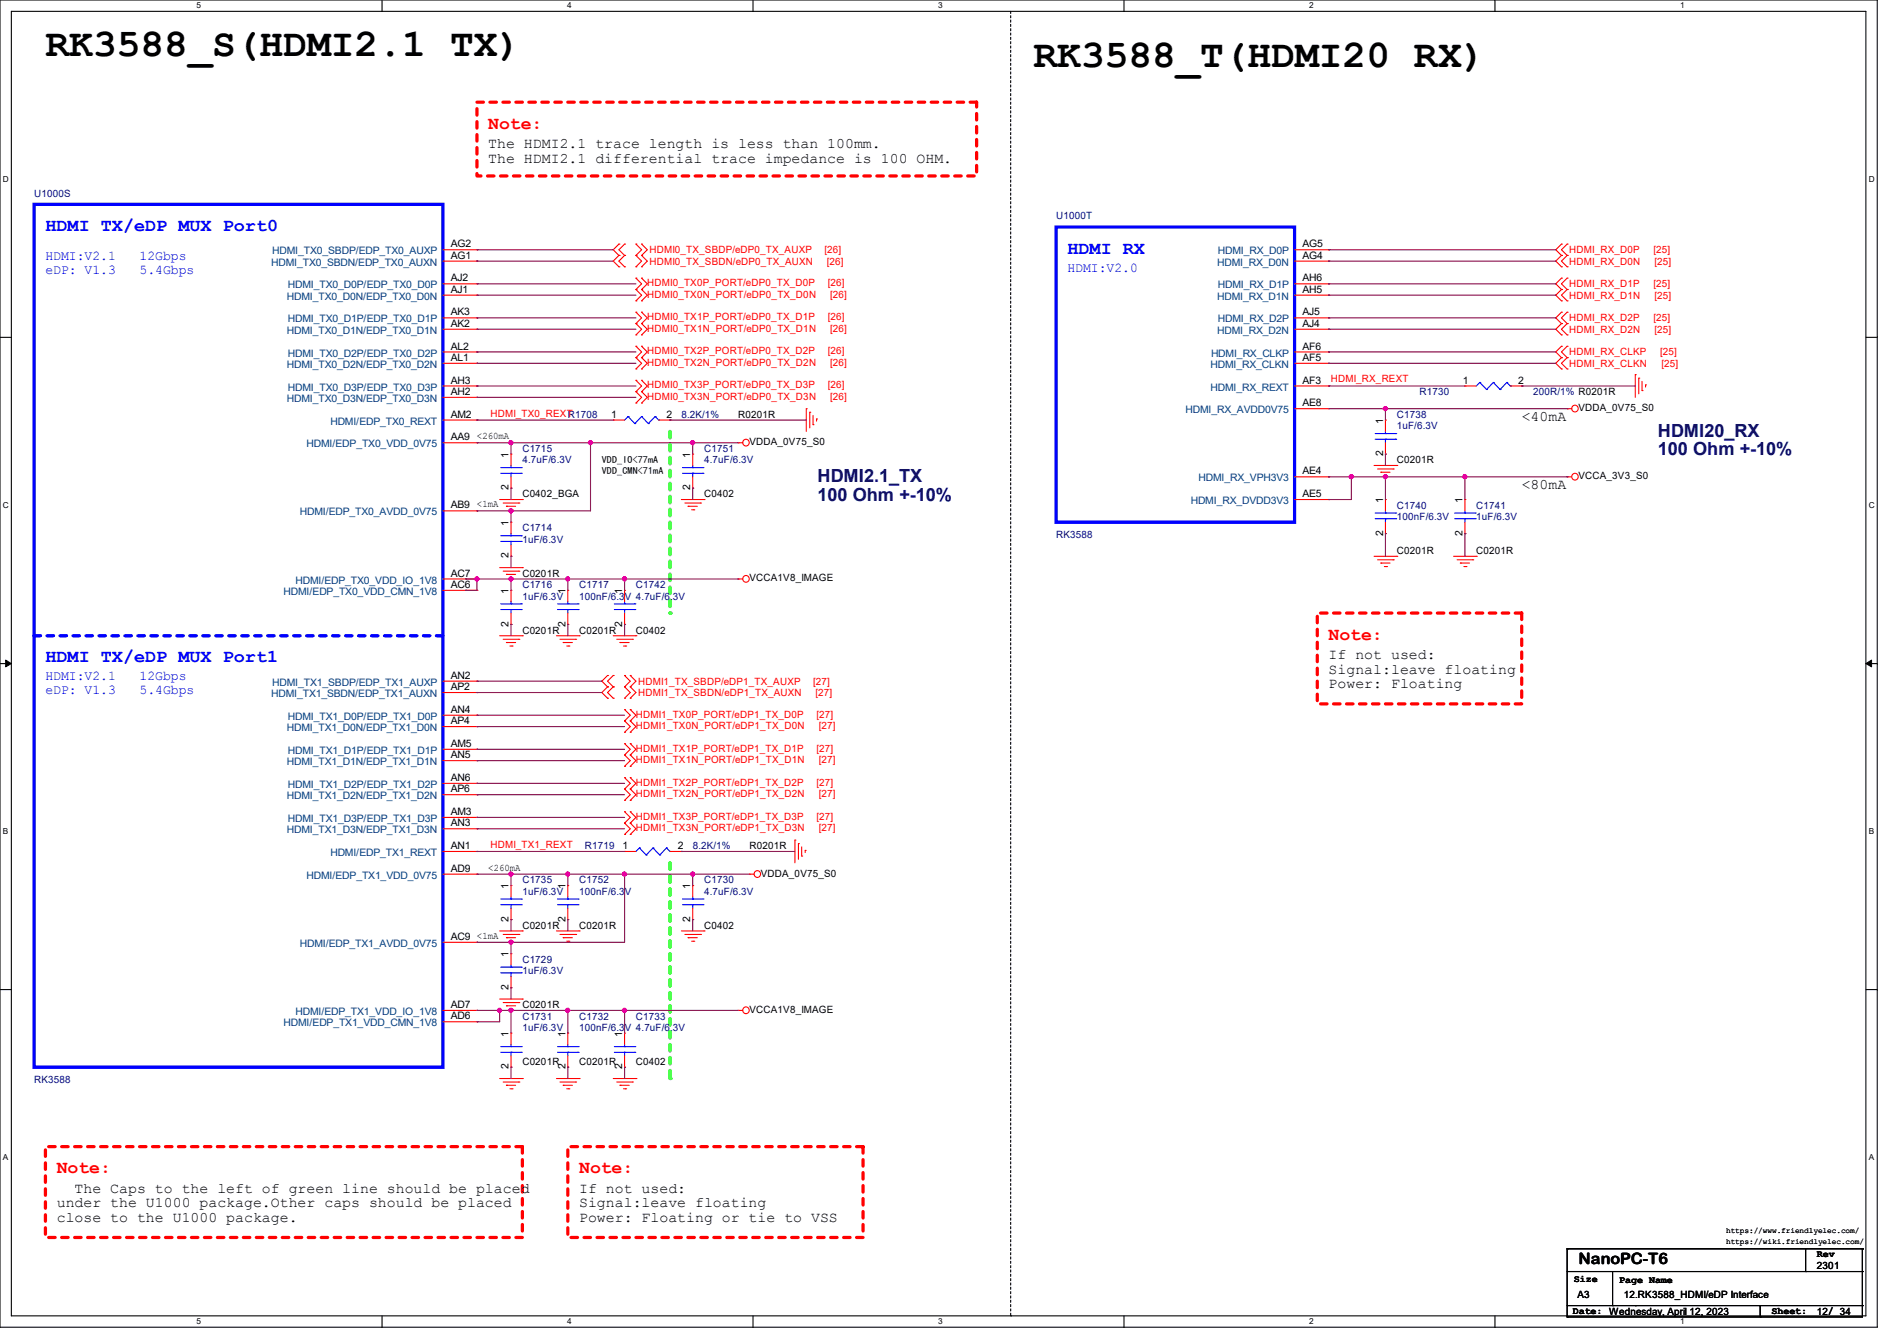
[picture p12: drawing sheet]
<svg xmlns="http://www.w3.org/2000/svg" width="297mm" height="210mm" viewBox="0 0 297 210" stroke-linecap="round" stroke-linejoin="round" font-family="sans-serif">
<path d="M0 0h293.9v207.9h-293.9zM1.8 1.8h290.3v204.3h-290.3z" fill="none" stroke="#000" stroke-width=".17"/>
<g fill="#fff">
<path d="M30.8 .2h.7v1.4h-.7z"/>
<path d="M30.8 206.2h.7v1.4h-.7z"/>
</g>
<path d="M59.8 0v1.8M59.8 206.1v1.8" fill="none" stroke="#000" stroke-width=".17"/>
<g fill="#fff">
<path d="M88.8 .2h.7v1.4h-.7z"/>
<path d="M88.8 206.2h.7v1.4h-.7z"/>
</g>
<path d="M117.9 0v1.8M117.9 206.1v1.8" fill="none" stroke="#000" stroke-width=".17"/>
<g fill="#fff">
<path d="M146.9 .2h.7v1.4h-.7z"/>
<path d="M146.9 206.2h.7v1.4h-.7z"/>
</g>
<path d="M176 0v1.8M176 206.1v1.8" fill="none" stroke="#000" stroke-width=".17"/>
<g fill="#fff">
<path d="M205 .2h.7v1.4h-.7z"/>
<path d="M205 206.2h.7v1.4h-.7z"/>
</g>
<path d="M234.1 0v1.8M234.1 206.1v1.8" fill="none" stroke="#000" stroke-width=".17"/>
<g fill="#fff">
<path d="M263.1 .2h.6v1.4h-.6z"/>
<path d="M263.1 206.2h.6v1.4h-.6z"/>
<path d="M.5 27.3h.9v1.4h-.9z"/>
<path d="M292.6 27.3h.9v1.4h-.9z"/>
<path d="M.5 78.4h.9v1.4h-.9z"/>
<path d="M292.6 78.4h.9v1.4h-.9z"/>
</g>
<path d="M0 52.8h1.8M292.1 52.8h1.8" fill="none" stroke="#000" stroke-width=".17"/>
<g fill="#fff">
<path d="M.5 129.5h.8v1.4h-.8z"/>
<path d="M292.6 129.5h.8v1.4h-.8z"/>
</g>
<path d="M0 103.9h1.8M292.1 103.9h1.8" fill="none" stroke="#000" stroke-width=".17"/>
<path d="M.9 103.4l.9 .5-.9 .5zM292.1 103.9l.9-.5v1z" fill="#000" stroke="#000" stroke-width=".16"/>
<g fill="#fff">
<path d="M.5 180.5h.8v1.4h-.8z"/>
<path d="M292.6 180.5h.8v1.4h-.8z"/>
</g>
<path d="M0 155h1.8M292.1 155h1.8" fill="none" stroke="#000" stroke-width=".17"/>
<path d="M104.9 67.6v28.4" fill="none" stroke="#0f0" stroke-width=".51" stroke-dasharray="1 1"/>
<circle cx="104.9" cy="96" r=".25" fill="#0f0" stroke-dasharray="1 1"/>
<path d="M104.9 135.1v33.8" fill="none" stroke="#0f0" stroke-width=".51" stroke-dasharray="1 1"/>
<circle cx="104.9" cy="168.9" r=".25" fill="#0f0" stroke-dasharray="1 1"/>
<path d="M74.7 16h78.2v11.6h-78.2zM206.2 96h32.1v14.2h-32.1zM7.1 179.6h74.7v14.2h-74.7zM88.9 179.6h46.2v14.2h-46.2z" fill="none" stroke="#f00" stroke-width=".51" stroke-dasharray="1 1"/>
<path d="M158.2 1.8v204.3M158.2 206.1h.1" fill="none" stroke="#000" stroke-width=".17" stroke-dasharray=".3 .3"/>
<g fill="none" stroke="#f00" stroke-width=".17">
<path d="M96.9 38.2h.1M96.9 38.2l-.9 .9 .9 .9M97.8 38.2h.1M97.8 38.2l-.9 .9 .9 .9M99.6 38.2h.1M99.6 38.2l.9 .9-.9 .9M100.5 38.2h.1M100.5 38.2l.8 .9-.8 .9M202.7 39.1h5.3M208 39.1h.1M244.5 38.2h.1M244.5 38.2l-.9 .9 .9 .9"/>
<path d="M245.4 38.2h.1M245.4 38.2l-.9 .9 .9 .9M96.9 40h.1M96.9 41.8h.1M96.9 40l-.9 .9 .9 .9M97.8 40h.1M97.8 41.8h.1M97.8 40l-.9 .9 .9 .9M99.6 40h.1M99.6 41.8h.1M99.6 45.3h.1M99.6 43.6h.1"/>
<path d="M99.6 47.1h.1M99.6 50.7h.1M99.6 48.9h.1M99.6 52.5h.1M99.6 56h.1M99.6 54.2h.1M99.6 57.8h.1M99.6 59.6h.1M99.6 43.6l.9 .8-.9 .9M99.6 40l.9 .9-.9 .9M99.6 45.3l.9 .9-.9 .9M99.6 48.9l.9 .9-.9 .9"/>
<path d="M99.6 50.7l.9 .9-.9 .9M99.6 54.2l.9 .9-.9 .9M99.6 56l.9 .9-.9 .9M99.6 59.6l.9 .9-.9 .8M100.5 40h.1M100.5 41.8h.1M100.5 45.3h.1M100.5 43.6h.1M100.5 47.1h.1M100.5 50.7h.1M100.5 48.9h.1M100.5 52.5h.1"/>
<path d="M100.5 56h.1M100.5 54.2h.1M100.5 57.8h.1M100.5 59.6h.1M100.5 43.6l.8 .8-.8 .9M100.5 45.3l.8 .9-.8 .9M100.5 40l.8 .9-.8 .9M100.5 48.9l.8 .9-.8 .9M100.5 50.7l.8 .9-.8 .9M100.5 54.2l.8 .9-.8 .9M100.5 56l.8 .9-.8 .9M100.5 59.6l.8 .9-.8 .8"/>
<path d="M202.7 56.9h5.3M202.7 55.1h5.3M202.7 40.9h5.3M202.7 46.2h5.3M202.7 44.4h5.3M202.7 51.6h5.3M202.7 49.8h5.3M208 56.9h.1M208 55.1h.1M208 40.9h.1M208 46.2h.1M208 44.4h.1"/>
<path d="M208 51.6h.1M208 49.8h.1M244.5 40h.1M244.5 41.8h.1M244.5 43.6h.1M244.5 45.3h.1M244.5 47.1h.1M244.5 48.9h.1M244.5 50.7h.1M244.5 52.5h.1M244.5 54.2h.1M244.5 56h.1"/>
<path d="M244.5 57.8h.1M244.5 40l-.9 .9 .9 .9M244.5 43.6l-.9 .8 .9 .9M244.5 45.3l-.9 .9 .9 .9M244.5 48.9l-.9 .9 .9 .9M244.5 50.7l-.9 .9 .9 .9M244.5 54.2l-.9 .9 .9 .9M244.5 56l-.9 .9 .9 .9M245.4 40h.1M245.4 41.8h.1M245.4 45.3h.1M245.4 43.6h.1"/>
<path d="M245.4 47.1h.1M245.4 50.7h.1M245.4 48.9h.1M245.4 52.5h.1M245.4 56h.1M245.4 54.2h.1M245.4 57.8h.1M245.4 40l-.9 .9 .9 .9M245.4 43.6l-.9 .8 .9 .9M245.4 45.3l-.9 .9 .9 .9M245.4 48.9l-.9 .9 .9 .9M245.4 50.7l-.9 .9 .9 .9"/>
<path d="M245.4 54.2l-.9 .9 .9 .9M245.4 56l-.9 .9 .9 .9M256 58.7h.1M256 58.7v3.5M256.6 59.2h.1M256.6 59.2v2.5M257.1 59.7v1.5M78.2 78.2h3.6M78.8 78.8h2.4M79.3 79.3h.1M79.3 79.3h1.4M79.8 79.8h.4"/>
<path d="M80 71.1h.1M80 76.5h.1M80 71.1v1.8M80 74.7v1.8M80.2 79.8h.1M81.2 78.8h.1M81.8 78.2h.1M99.6 61.3h.1M99.6 63.1h.1M99.6 61.3l.9 .9-.9 .9M100.5 61.3h.1M100.5 63.1h.1"/>
<path d="M100.5 61.3l.8 .9-.8 .9M106.7 78.2h3.5M107.2 78.8h2.5M107.7 79.3h.1M107.7 79.3h1.5M108.3 79.8h.3M108.6 79.8h.1M109.7 78.8h.1M110.2 78.2h.1M115.6 69.3h.1M115.6 69.3h.7M126.2 64h.1"/>
<path d="M126.2 64v3.6M126.8 64.6h.1M126.8 64.6v2.4M127.3 66.5h.1M127.3 65.1v1.4M127.8 65.6h.1M127.8 65.6v.4M202.7 78.2h5.3M202.7 74.7h5.3M202.7 64h5.3M202.7 60.5h5.3M208 74.7h.1"/>
<path d="M208 78.2h.1M208 64h.1M208 60.5h.1M215.1 72.9h3.6M215.7 73.4h2.4M216.2 74h.1M216.2 74h1.4M216.7 74.5h.4M217.1 74.5h.1M218.1 73.4h.1M218.7 72.9h.1M245.4 74.7h.1"/>
<path d="M245.4 64h.1M245.4 74.7h.7M245.4 64h.7M257.1 61.2h.1M257.6 60.3h.1M257.6 60.3v.3M78.2 88.9h3.6M78.2 99.6h3.6M78.8 89.5h2.4M79.3 90h.1M79.3 90h1.4M79.8 90.5h.4"/>
<path d="M80.2 90.5h.1M81.2 89.5h.1M81.8 88.9h.1M81.8 99.6h.1M87.1 99.6h3.6M90.7 99.6h.1M96 99.6h3.6M97.8 92.5h.1M97.8 97.8h.1M97.8 92.5v1.7M97.8 96v1.8M99.6 99.6h.1"/>
<path d="M115.6 90.7h.1M115.6 90.7h.7M215.1 87.1h3.6M215.7 87.7h2.4M216.2 88.2h.1M216.2 88.2h1.4M216.7 88.7h.4M217.1 88.7h.1M218.1 87.7h.1M218.7 87.1h.1M227.6 87.1h3.5M228.1 87.7h2.5"/>
<path d="M228.6 88.2h.1M228.6 88.2h1.5M229.2 88.7h.3M229.5 88.7h.1M230.6 87.7h.1M231.1 87.1h.1M78.8 100.1h2.4M79.3 100.6h.1M79.3 100.6h1.4M79.8 101.2h.4M80.2 101.2h.1M81.2 100.1h.1"/>
<path d="M87.7 100.1h2.4M88.2 100.6h.1M88.2 100.6h1.4M88.7 101.2h.4M89.1 101.2h.1M90.1 100.1h.1M95.1 105.8h.1M95.1 107.6h.1M95.1 109.3h.1M95.1 107.6l-.9 .9 .9 .8M95.1 105.8l-.9 .9 .9 .9M96 107.6h.1"/>
<path d="M96 105.8h.1M96 109.3h.1M96 107.6l-.9 .9 .9 .8M96 105.8l-.9 .9 .9 .9M96.6 100.1h2.4M97.1 100.6h.1M97.1 100.6h1.4M97.6 101.2h.4M97.8 118.2h.1M97.8 116.5h.1M97.8 114.7h.1M97.8 112.9h.1"/>
<path d="M97.8 111.1h.1M97.8 107.6h.1M97.8 105.8h.1M97.8 109.3h.1M97.8 118.2l.9 .9-.9 .9M97.8 116.5l.9 .8-.9 .9M97.8 112.9l.9 .9-.9 .9M97.8 111.1l.9 .9-.9 .9M97.8 105.8l.9 .9-.9 .9M97.8 107.6l.9 .9-.9 .8M98 101.2h.1M98.7 118.2h.1"/>
<path d="M98.7 116.5h.1M98.7 114.7h.1M98.7 112.9h.1M98.7 111.1h.1M98.7 107.6h.1M98.7 105.8h.1M98.7 109.3h.1M98.7 118.2l.9 .9-.9 .9M98.7 116.5l.9 .8-.9 .9M98.7 112.9l.9 .9-.9 .9M98.7 111.1l.9 .9-.9 .9M98.7 105.8l.9 .9-.9 .9"/>
<path d="M98.7 107.6l.9 .9-.9 .8M99 100.1h.1M97.8 125.3h.1M97.8 123.6h.1M97.8 121.8h.1M97.8 120h.1M97.8 130.7h.1M97.8 128.9h.1M97.8 127.1h.1M97.8 123.6l.9 .9-.9 .8M97.8 121.8l.9 .9-.9 .9M97.8 128.9l.9 .9-.9 .9"/>
<path d="M97.8 127.1l.9 .9-.9 .9M98.7 125.3h.1M98.7 123.6h.1M98.7 121.8h.1M98.7 120h.1M98.7 130.7h.1M98.7 128.9h.1M98.7 127.1h.1M98.7 123.6l.9 .9-.9 .8M98.7 121.8l.9 .9-.9 .9M98.7 128.9l.9 .9-.9 .9M98.7 127.1l.9 .9-.9 .9"/>
<path d="M117.3 136.9h.1M117.3 136.9h.8M124.5 131.6h.1M124.5 131.6v3.5M125 132.1h.1M125 132.1v2.5M125.5 134.1h.1M125.5 132.6v1.5M126.1 133.2h.1M126.1 133.2v.3M78.2 145.8h3.6M78.2 156.5h3.6"/>
<path d="M78.8 146.3h2.4M78.8 157h2.4M79.3 146.9h.1M79.3 157.5h.1M79.3 146.9h1.4M79.3 157.5h1.4M79.8 147.4h.4M79.8 158.1h.4M80.2 147.4h.1M80.2 158.1h.1M81.2 146.3h.1M81.2 157h.1"/>
<path d="M81.8 145.8h.1M81.8 156.5h.1M87.1 145.8h3.6M87.7 146.3h2.4M88.2 146.9h.1M88.2 146.9h1.4M88.7 147.4h.4M89.1 147.4h.1M90.1 146.3h.1M90.7 145.8h.1M106.7 145.8h3.5M107.2 146.3h2.5"/>
<path d="M107.7 146.9h.1M107.7 146.9h1.5M108.3 147.4h.3M108.6 147.4h.1M109.7 146.3h.1M110.2 145.8h.1M115.6 158.2h.1M115.6 158.2h.7M78.2 168.9h3.6M78.8 169.5h2.4M79.3 170h.1M79.3 170h1.4"/>
<path d="M79.8 170.5h.4M80.2 170.5h.1M81.2 169.5h.1M81.8 168.9h.1M87.1 168.9h3.6M87.7 169.5h2.4M88.2 170h.1M88.2 170h1.4M88.7 170.5h.4M88.9 161.8h.1M88.9 167.1h.1M88.9 161.8v1.8"/>
<path d="M88.9 165.4v1.7M89.1 170.5h.1M90.1 169.5h.1M90.7 168.9h.1M96 168.9h3.6M96.6 169.5h2.4M97.1 170h.1M97.1 170h1.4M97.6 170.5h.4M98 170.5h.1M99 169.5h.1M99.6 168.9h.1"/>
<circle cx="116.8" cy="69.3" r=".52"/>
<circle cx="246.6" cy="64" r=".52"/>
<circle cx="246.6" cy="74.7" r=".52"/>
<circle cx="116.8" cy="90.7" r=".52"/>
<circle cx="118.6" cy="136.9" r=".52"/>
<circle cx="116.8" cy="158.2" r=".52"/>
</g>
<g fill="none" stroke="#000" stroke-width=".17">
<path d="M245.4 195.6h.1M245.4 199.1h46.2M245.4 195.6v10.6M245.4 195.6h46.2M252.5 199.1v5.4M282.7 199.1h.1M282.7 195.6v3.5M291.6 199.1h.1M291.6 195.6h.1M291.6 195.6v10.6h-46.2M245.4 206.2h.1M245.4 204.5h46.2"/>
<path d="M252.5 204.5h.1M256 204.5h.1M275.6 206.2h.1M275.6 204.5v1.7M291.6 204.5h.1"/>
</g>
<g fill="none" stroke="#00f" stroke-width=".17">
<path d="M78.4 74.1h3.2M78.4 73.2h3.2M80 73.2h.1M80 74.1h.1M80 72.9v.3M80 74.1v.6M81.6 74.1h.1M81.6 73.2h.1M96.2 95.5h3.2M96.2 94.6h3.2M97.8 94.6h.1M97.8 95.5h.1"/>
<path d="M97.8 94.2v.4M97.8 95.5v.5M99.4 95.5h.1M99.4 94.6h.1M87.3 164.8h3.2M87.3 163.9h3.2M88.9 163.9h.1M88.9 164.8h.1M88.9 163.6v.3M88.9 164.8v.6M90.5 164.8h.1M90.5 163.9h.1"/>
</g>
<path d="M5.3 32h64v135.1h-64zM165.4 35.6h37.3v46.2h-37.3z" fill="none" stroke="#00f" stroke-width=".51"/>
<path d="M69.3 99.6h-64" fill="none" stroke="#00f" stroke-width=".51" stroke-dasharray="1 1"/>
<circle cx="5.3" cy="99.6" r=".25" fill="#00f" stroke-dasharray="1 1"/>
<g fill="none" stroke="#f00" stroke-width=".17">
<path d="M69.3 39.1h5.4M74.7 39.1h.1M69.3 40.9h5.4M69.3 46.2h5.4M69.3 44.4h5.4M69.3 51.6h5.4M69.3 49.8h5.4M69.3 56.9h5.4M69.3 55.1h5.4M74.7 40.9h.1M74.7 46.2h.1M74.7 44.4h.1"/>
<path d="M74.7 51.6h.1M74.7 49.8h.1M74.7 56.9h.1M74.7 55.1h.1M69.3 69.3h5.4M69.3 62.2h5.4M69.3 60.5h5.4M69.3 65.8h5.4M74.7 69.3h.1M74.7 62.2h.1M74.7 60.5h.1M74.7 65.8h.1"/>
<path d="M96 65.8h.1M96 65.8h1.8M103.1 65.8h1.8M104.9 65.8h.1M108.5 71.1h.1M108.5 76.5h.1M108.5 71.1v1.8M108.5 74.7v1.8M216.9 65.8h.1M216.9 71.1h.1M216.9 78.2h.1M216.9 65.8v1.8"/>
<path d="M216.9 69.3v1.8M216.9 78.2v1.8M229.4 60.5h.1M229.4 78.2h.1M229.4 60.5h1.7M229.4 78.2v1.8M236.5 60.5h1.8M238.3 60.5h.1M69.3 80h5.4M69.3 92.5h5.4M69.3 90.7h5.4M74.7 80h.1"/>
<path d="M74.7 92.5h.1M74.7 90.7h.1M80 92.5h.1M80 97.8h.1M80 81.8h.1M80 87.1h.1M80 81.8v1.8M80 85.3v1.8M80 92.5v1.7M80 96v1.8M88.9 92.5h.1M88.9 97.8h.1"/>
<path d="M88.9 92.5v1.7M88.9 96v1.8M216.9 83.6h.1M216.9 81.8v1.8M229.4 83.6h.1M229.4 81.8v1.8M69.3 117.3h5.4M69.3 106.7h5.4M69.3 112h5.4M69.3 119.1h5.4M69.3 108.5h5.4M69.3 113.8h5.4"/>
<path d="M74.7 117.3h.1M74.7 106.7h.1M74.7 112h.1M74.7 119.1h.1M74.7 108.5h.1M74.7 113.8h.1M69.3 136.9h5.4M69.3 128h5.4M69.3 133.3h5.4M69.3 129.8h5.4M69.3 122.7h5.4M69.3 124.5h5.4"/>
<path d="M74.7 136.9h.1M74.7 128h.1M74.7 133.3h.1M74.7 129.8h.1M74.7 122.7h.1M74.7 124.5h.1M80 138.7h.1M80 138.7v1.8M88.9 138.7h.1M88.9 138.7v1.8M97.8 133.3h.1M97.8 133.3h1.8"/>
<path d="M104.9 133.3h1.8M106.7 133.3h.1M108.5 138.7h.1M108.5 138.7v1.8M69.3 147.6h5.4M69.3 158.2h5.4M74.7 147.6h.1M74.7 158.2h.1M80 149.4h.1M80 154.7h.1M80 144h.1M80 142.2v1.8"/>
<path d="M80 149.4v1.7M80 152.9v1.8M88.9 144h.1M88.9 142.2v1.8M108.5 144h.1M108.5 142.2v1.8M69.3 160h5.4M74.7 160h.1M80 161.8h.1M80 167.1h.1M80 161.8v1.8M80 165.4v1.7"/>
<path d="M97.8 161.8h.1M97.8 167.1h.1M97.8 161.8v1.8M97.8 165.4v1.7"/>
</g>
<g fill="none" stroke="#00f" stroke-width=".17">
<path d="M231.7 59.9h.1M231.7 59.9l-.6 .6M231.7 59.9l1 1.1M233.8 59.9h.1M233.8 59.9l-1.1 1.1M233.8 59.9l1.1 1.1M235.9 59.9h.1M235.9 59.9l-1 1.1M235.9 59.9l.6 .6M98.3 65.2h.1M98.3 65.2l-.5 .6M98.3 65.2l1.1 1.1"/>
<path d="M99.4 66.3h.1M100.5 65.2h.1M100.5 65.2l-1.1 1.1M100.5 65.2l1 1.1M101.5 66.3h.1M102.6 65.2h.1M102.6 65.2l-1.1 1.1M102.6 65.2l.5 .6M103.1 65.8h.1M106.8 74.1h3.3M106.8 73.2h3.3M108.5 73.2h.1"/>
<path d="M108.5 74.1h.1M108.5 72.9v.3M108.5 74.1v.6M110.1 74.1h.1M110.1 73.2h.1M215.3 68.8h3.2M215.3 67.9h3.2M216.9 67.9h.1M216.9 68.8h.1M216.9 67.6v.3M216.9 68.8v.5M218.5 68.8h.1"/>
<path d="M218.5 67.9h.1M232.7 61h.1M234.9 61h.1M236.5 60.5h.1M78.4 95.5h3.2M78.4 94.6h3.2M78.4 84.8h3.2M78.4 83.9h3.2M80 94.6h.1M80 95.5h.1M80 83.9h.1M80 84.8h.1"/>
<path d="M80 83.6v.3M80 84.8v.5M80 94.2v.4M80 95.5v.5M81.6 95.5h.1M81.6 94.6h.1M81.6 84.8h.1M81.6 83.9h.1M87.3 95.5h3.2M87.3 94.6h3.2M88.9 94.6h.1M88.9 95.5h.1"/>
<path d="M88.9 94.2v.4M88.9 95.5v.5M90.5 95.5h.1M90.5 94.6h.1M215.3 81.2h3.2M215.3 80.3h3.2M216.9 80.3h.1M216.9 81.2h.1M216.9 80v.3M216.9 81.2v.6M218.5 81.2h.1M218.5 80.3h.1"/>
<path d="M227.8 81.2h3.2M227.8 80.3h3.2M229.4 80.3h.1M229.4 81.2h.1M229.4 80v.3M229.4 81.2v.6M231 81.2h.1M231 80.3h.1M100.1 132.8h.1M100.1 132.8l-.5 .5M100.1 132.8l1.1 1.1M101.2 133.9h.1"/>
<path d="M102.2 132.8h.1M102.2 132.8l-1 1.1M102.2 132.8l1.1 1.1M103.3 133.9h.1M104.4 132.8h.1M104.4 132.8l-1.1 1.1M104.4 132.8l.5 .5M104.9 133.3h.1M78.4 152.4h3.2M78.4 151.5h3.2M78.4 141.7h3.2M78.4 140.8h3.2"/>
<path d="M80 151.5h.1M80 152.4h.1M80 140.8h.1M80 141.7h.1M80 140.5v.3M80 141.7v.5M80 151.1v.4M80 152.4v.5M81.6 152.4h.1M81.6 151.5h.1M81.6 141.7h.1M81.6 140.8h.1"/>
<path d="M87.3 141.7h3.2M87.3 140.8h3.2M88.9 140.8h.1M88.9 141.7h.1M88.9 140.5v.3M88.9 141.7v.5M90.5 141.7h.1M90.5 140.8h.1M106.8 141.7h3.3M106.8 140.8h3.3M108.5 140.8h.1M108.5 141.7h.1"/>
<path d="M108.5 140.5v.3M108.5 141.7v.5M110.1 141.7h.1M110.1 140.8h.1M78.4 164.8h3.2M78.4 163.9h3.2M80 163.9h.1M80 164.8h.1M80 163.6v.3M80 164.8v.6M81.6 164.8h.1M81.6 163.9h.1"/>
<path d="M96.2 164.8h3.2M96.2 163.9h3.2M97.8 163.9h.1M97.8 164.8h.1M97.8 163.6v.3M97.8 164.8v.6M99.4 164.8h.1M99.4 163.9h.1"/>
</g>
<g fill="none" stroke="#800040" stroke-width=".17">
<path d="M74.7 39.1h.1M74.7 39.1h21.3M208 39.1h.1M208 39.1h35.6M74.7 51.6h.1M74.7 44.4h.1M74.7 46.2h.1M74.7 56.9h.1M74.7 49.8h.1M74.7 55.1h.1M74.7 40.9h.1M74.7 51.6h24.9"/>
<path d="M74.7 44.4h24.9M74.7 46.2h24.9M74.7 56.9h24.9M74.7 49.8h24.9M74.7 55.1h24.9M74.7 40.9h21.3M208 46.2h.1M208 55.1h.1M208 51.6h.1M208 40.9h.1M208 44.4h.1M208 56.9h.1"/>
<path d="M208 49.8h.1M208 51.6h35.6M208 44.4h35.6M208 46.2h35.6M208 56.9h35.6M208 49.8h35.6M208 55.1h35.6M208 40.9h35.6M74.7 62.2h.1M74.7 60.5h.1M74.7 69.3h.1M74.7 65.8h.1"/>
<path d="M74.7 62.2h24.9M74.7 60.5h24.9M74.7 65.8h21.3M74.7 69.3h40.9M80 76.5h.1M80 69.3h.1M80 69.3v1.8M80 76.5v1.7M92.5 69.3h.1M92.5 69.3v10.7h-17.8M104.9 65.8h.1M104.9 65.8h21.3"/>
<path d="M108.5 69.3h.1M108.5 76.5h.1M108.5 69.3v1.8M108.5 76.5v1.7M208 60.5h.1M208 74.7h.1M208 78.2h.1M208 60.5h21.4M208 74.7h37.4M208 64h37.4M211.6 74.7h.1M211.6 74.7v3.5h-3.6"/>
<path d="M216.9 64h.1M216.9 74.7h.1M216.9 71.1h.1M216.9 64v1.8M216.9 71.1v1.8M216.9 74.7v3.5M229.4 74.7h.1M229.4 74.7v3.5M238.3 60.5h.1M238.3 60.5h17.7M245.4 74.7h.1M245.4 64h.1"/>
<path d="M72.9 90.7h.1M72.9 92.5h.1M72.9 90.7h42.7M74.7 90.7h.1M74.7 80h.1M74.7 90.7v1.8h-1.8M80 97.8h.1M80 87.1h.1M80 80h.1M80 90.7h.1M80 80v1.8M80 87.1v1.8"/>
<path d="M80 90.7v1.8M80 97.8v1.8M88.9 97.8h.1M88.9 90.7h.1M88.9 90.7v1.8M88.9 97.8v1.8M97.8 90.7h.1M97.8 97.8h.1M97.8 90.7v1.8M97.8 97.8v1.8M216.9 83.6h.1M216.9 83.6v3.5"/>
<path d="M229.4 83.6h.1M229.4 83.6v3.5M74.7 108.5h.1M74.7 119.1h.1M74.7 113.8h.1M74.7 117.3h.1M74.7 112h.1M74.7 106.7h.1M74.7 108.5h19.5M74.7 119.1h23.1M74.7 113.8h23.1M74.7 117.3h23.1"/>
<path d="M74.7 112h23.1M74.7 106.7h19.5M74.7 136.9h.1M74.7 133.3h.1M74.7 124.5h.1M74.7 129.8h.1M74.7 122.7h.1M74.7 128h.1M74.7 136.9h42.6M74.7 133.3h23.1M74.7 124.5h23.1M74.7 129.8h23.1"/>
<path d="M74.7 122.7h23.1M74.7 128h23.1M80 136.9h.1M80 136.9v1.8M88.9 136.9h.1M88.9 136.9v1.8M97.8 136.9h.1M97.8 136.9v10.7h-23.1M106.7 133.3h.1M106.7 133.3h17.8M108.5 136.9h.1M108.5 136.9v1.8"/>
<path d="M74.7 158.2h.1M74.7 147.6h.1M74.7 158.2h40.9M78.2 158.2h.1M78.2 158.2v1.8h-3.5M80 158.2h.1M80 144h.1M80 147.6h.1M80 154.7h.1M80 144v1.8M80 147.6v1.8M80 154.7v1.8"/>
<path d="M80 158.2v3.6M88.9 158.2h.1M88.9 144h.1M88.9 144v1.8M88.9 158.2v3.6M97.8 158.2h.1M97.8 158.2v3.6M108.5 144h.1M108.5 144v1.8M74.7 160h.1M80 167.1h.1M80 167.1v1.8"/>
<path d="M88.9 167.1h.1M88.9 167.1v1.8M97.8 167.1h.1M97.8 167.1v1.8"/>
</g>
<g fill="#f0f" stroke="#f0f" stroke-width=".17">
<circle cx="97.8" cy="90.7" r=".32"/>
<circle cx="80" cy="90.7" r=".32"/>
<circle cx="74.7" cy="90.7" r=".32"/>
<circle cx="88.9" cy="158.2" r=".32"/>
<circle cx="78.2" cy="158.2" r=".32"/>
<circle cx="80" cy="69.3" r=".32"/>
<circle cx="88.9" cy="90.7" r=".32"/>
<circle cx="80" cy="158.2" r=".32"/>
<circle cx="80" cy="80" r=".32"/>
<circle cx="108.4" cy="69.3" r=".32"/>
<circle cx="80" cy="136.9" r=".32"/>
<circle cx="80" cy="147.6" r=".32"/>
<circle cx="211.6" cy="74.7" r=".32"/>
<circle cx="97.8" cy="158.2" r=".32"/>
<circle cx="108.4" cy="136.9" r=".32"/>
<circle cx="97.8" cy="136.9" r=".32"/>
<circle cx="88.9" cy="136.9" r=".32"/>
<circle cx="92.4" cy="69.3" r=".32"/>
<circle cx="216.9" cy="74.7" r=".32"/>
<circle cx="229.3" cy="74.7" r=".32"/>
<circle cx="216.9" cy="64" r=".32"/>
</g>
<g font-size="6.2">
<text x="7.1" y="8.8">RK3588_S(HDMI2.1 TX)</text>
<text x="161.8" y="10.5">RK3588_T(HDMI20 RX)</text>
</g>
<g font-size="2.8" fill="#f00">
<text x="76.5" y="20.2">Note:</text>
<text x="208" y="100.2">Note:</text>
<text x="8.9" y="183.7">Note:</text>
<text x="90.7" y="183.7">Note:</text>
</g>
<g font-size="2.8" fill="#00f">
<text x="7.1" y="36.2">HDMI TX/eDP MUX Port0</text>
<text x="167.1" y="39.7">HDMI RX</text>
<text x="7.1" y="103.7">HDMI TX/eDP MUX Port1</text>
</g>
<g font-size="2.8" fill="#000080">
<text x="259.6" y="68.4">HDMI20_RX</text>
<text x="259.6" y="71.3">100 Ohm +-10%</text>
<text x="128" y="75.5">HDMI2.1_TX</text>
<text x="128" y="78.4">100 Ohm +-10%</text>
</g>
<text font-size="2.5" x="247.1" y="197.9">NanoPC-T6</text>
<g font-size="2.3">
<text x="76.5" y="23.2">The HDMI2.1 trace length is less than 100mm.</text>
<text x="76.5" y="25.5">The HDMI2.1 differential trace impedance is 100 OHM.</text>
<text x="238.3" y="65.9">&lt;40mA</text>
<text x="238.3" y="76.5">&lt;80mA</text>
<text x="208" y="103.2">If not used:</text>
<text x="208" y="105.5">Signal:leave floating</text>
<text x="208" y="107.8">Power: Floating</text>
<text x="8.9" y="189.1">under the U1000 package.Other caps should be placed</text>
<text x="8.9" y="191.3">close to the U1000 package.</text>
<text x="11.7" y="186.8">The Caps to the left of green line should be placed</text>
<text x="90.7" y="186.8">If not used:</text>
<text x="90.7" y="189.1">Signal:leave floating</text>
<text x="90.7" y="191.3">Power: Floating or tie to VSS</text>
</g>
<g font-size="2.1" fill="#00f">
<text x="7.1" y="40.8">HDMI:V2.1</text>
<text x="21.8" y="40.8">12Gbps</text>
<text x="7.1" y="42.9">eDP: V1.3</text>
<text x="21.8" y="42.9">5.4Gbps</text>
<text x="167.1" y="42.5">HDMI:V2.0</text>
<text x="7.1" y="106.6">HDMI:V2.1</text>
<text x="21.8" y="106.6">12Gbps</text>
<text x="7.1" y="108.7">eDP: V1.3</text>
<text x="21.8" y="108.7">5.4Gbps</text>
</g>
<g font-size="1.6" fill="#000080">
<text x="5.3" y="30.8">U1000S</text>
<text x="165.4" y="34.3">U1000T</text>
<text x="88.9" y="65.4">R1708</text>
<text x="106.7" y="65.4">8.2K/1%</text>
<text x="218.7" y="65.4">C1738</text>
<text x="222.2" y="61.9">R1730</text>
<text x="240" y="61.9">200R/1% R0201R</text>
<text x="81.8" y="70.8">C1715</text>
<text x="110.2" y="70.8">C1751</text>
<text x="218.7" y="67.2">1uF/6.3V</text>
<text x="81.8" y="72.6">4.7uF/6.3V</text>
<text x="110.2" y="72.6">4.7uF/6.3V</text>
<text x="81.8" y="83.2">C1714</text>
<text x="218.7" y="79.7">C1740</text>
<text x="218.7" y="81.4">100nF/6.3V</text>
<text x="231.1" y="79.7">C1741</text>
<text x="231.1" y="81.4">1uF/6.3V</text>
<text x="81.8" y="85">1uF/6.3V</text>
<text x="165.4" y="84.3">RK3588</text>
<text x="81.8" y="92.1">C1716</text>
<text x="81.8" y="93.9">1uF/6.3V</text>
<text x="90.7" y="92.1">C1717</text>
<text x="90.7" y="93.9">100nF/6.3V 4.7uF/6.3V</text>
<text x="99.6" y="92.1">C1742</text>
<text x="91.6" y="133">R1719</text>
<text x="108.5" y="133">8.2K/1%</text>
<text x="81.8" y="138.3">C1735</text>
<text x="81.8" y="140.1">1uF/6.3V</text>
<text x="90.7" y="138.3">C1752</text>
<text x="90.7" y="140.1">100nF/6.3V</text>
<text x="110.2" y="138.3">C1730</text>
<text x="110.2" y="140.1">4.7uF/6.3V</text>
<text x="81.8" y="150.8">C1729</text>
<text x="81.8" y="152.6">1uF/6.3V</text>
<text x="81.8" y="159.7">C1731</text>
<text x="81.8" y="161.5">1uF/6.3V</text>
<text x="90.7" y="159.7">C1732</text>
<text x="90.7" y="161.5">100nF/6.3V 4.7uF/6.3V</text>
<text x="99.6" y="159.7">C1733</text>
<text x="5.3" y="169.6">RK3588</text>
</g>
<g font-size="1.6" fill="#004080">
<text x="42.5" y="41.6">HDMI_TX0_SBDN/EDP_TX0_AUXN</text>
<text x="42.6" y="39.8">HDMI_TX0_SBDP/EDP_TX0_AUXP</text>
<text x="190.6" y="41.6">HDMI_RX_D0N</text>
<text x="190.7" y="39.8">HDMI_RX_D0P</text>
<text x="44.9" y="46.9">HDMI_TX0_D0N/EDP_TX0_D0N</text>
<text x="45.1" y="45.2">HDMI_TX0_D0P/EDP_TX0_D0P</text>
<text x="190.6" y="46.9">HDMI_RX_D1N</text>
<text x="190.7" y="45.2">HDMI_RX_D1P</text>
<text x="44.9" y="52.3">HDMI_TX0_D1N/EDP_TX0_D1N</text>
<text x="45.1" y="50.5">HDMI_TX0_D1P/EDP_TX0_D1P</text>
<text x="190.6" y="52.3">HDMI_RX_D2N</text>
<text x="190.7" y="50.5">HDMI_RX_D2P</text>
<text x="44.9" y="57.6">HDMI_TX0_D2N/EDP_TX0_D2N</text>
<text x="45.1" y="55.8">HDMI_TX0_D2P/EDP_TX0_D2P</text>
<text x="189.5" y="57.6">HDMI_RX_CLKN</text>
<text x="189.6" y="55.8">HDMI_RX_CLKP</text>
<text x="44.9" y="63">HDMI_TX0_D3N/EDP_TX0_D3N</text>
<text x="45.1" y="61.2">HDMI_TX0_D3P/EDP_TX0_D3P</text>
<text x="185.6" y="64.7">HDMI_RX_AVDD0V75</text>
<text x="189.5" y="61.2">HDMI_RX_REXT</text>
<text x="48" y="70.1">HDMI/EDP_TX0_VDD_0V75</text>
<text x="51.7" y="66.5">HDMI/EDP_TX0_REXT</text>
<text x="187.7" y="75.4">HDMI_RX_VPH3V3</text>
<text x="46.9" y="80.7">HDMI/EDP_TX0_AVDD_0V75</text>
<text x="186.4" y="79">HDMI_RX_DVDD3V3</text>
<text x="44.4" y="93.2">HDMI/EDP_TX0_VDD_CMN_1V8</text>
<text x="46.3" y="91.4">HDMI/EDP_TX0_VDD_IO_1V8</text>
<text x="42.6" y="107.4">HDMI_TX1_SBDP/EDP_TX1_AUXP</text>
<text x="42.5" y="109.2">HDMI_TX1_SBDN/EDP_TX1_AUXN</text>
<text x="45.1" y="112.7">HDMI_TX1_D0P/EDP_TX1_D0P</text>
<text x="44.9" y="119.8">HDMI_TX1_D1N/EDP_TX1_D1N</text>
<text x="44.9" y="114.5">HDMI_TX1_D0N/EDP_TX1_D0N</text>
<text x="45.1" y="118.1">HDMI_TX1_D1P/EDP_TX1_D1P</text>
<text x="44.9" y="125.2">HDMI_TX1_D2N/EDP_TX1_D2N</text>
<text x="45.1" y="123.4">HDMI_TX1_D2P/EDP_TX1_D2P</text>
<text x="44.9" y="130.5">HDMI_TX1_D3N/EDP_TX1_D3N</text>
<text x="45.1" y="128.7">HDMI_TX1_D3P/EDP_TX1_D3P</text>
<text x="48" y="137.6">HDMI/EDP_TX1_VDD_0V75</text>
<text x="51.7" y="134.1">HDMI/EDP_TX1_REXT</text>
<text x="46.9" y="148.3">HDMI/EDP_TX1_AVDD_0V75</text>
<text x="44.4" y="160.7">HDMI/EDP_TX1_VDD_CMN_1V8</text>
<text x="46.3" y="159">HDMI/EDP_TX1_VDD_IO_1V8</text>
</g>
<g font-size="1.6">
<text x="70.6" y="40.5">AG1</text>
<text x="70.6" y="38.7">AG2</text>
<text x="203.9" y="40.5">AG4</text>
<text x="203.9" y="38.7">AG5</text>
<text x="70.6" y="45.8">AJ1</text>
<text x="70.6" y="44.1">AJ2</text>
<text x="203.9" y="45.8">AH5</text>
<text x="203.9" y="44.1">AH6</text>
<text x="70.6" y="51.2">AK2</text>
<text x="70.6" y="49.4">AK3</text>
<text x="203.9" y="51.2">AJ4</text>
<text x="203.9" y="49.4">AJ5</text>
<text x="70.6" y="56.5">AL1</text>
<text x="70.6" y="54.7">AL2</text>
<text x="203.9" y="56.5">AF5</text>
<text x="203.9" y="54.7">AF6</text>
<text x="70.6" y="61.8">AH2</text>
<text x="70.6" y="60.1">AH3</text>
<text x="70.6" y="65.4">AM2</text>
<text x="95.7" y="65.4">1</text>
<text x="104.3" y="65.4">2</text>
<text x="115.6" y="65.4">R0201R</text>
<text x="203.9" y="63.6">AE8</text>
<text x="203.9" y="60.1">AF3</text>
<text x="229" y="60.1">1</text>
<text x="237.7" y="60.1">2</text>
<text x="247.1" y="64.4">VDDA_0V75_S0</text>
<text x="70.6" y="69">AA9 &lt;260mA</text>
<text x="79.6" y="71.7" transform="rotate(-90 79.6 71.7)">1</text>
<text x="108.1" y="71.7" transform="rotate(-90 108.1 71.7)">1</text>
<text x="117.3" y="69.7">VDDA_0V75_S0</text>
<text x="216.5" y="71.5" transform="rotate(-90 216.5 71.5)">2</text>
<text x="216.5" y="66.3" transform="rotate(-90 216.5 66.3)">1</text>
<text x="79.6" y="76.8" transform="rotate(-90 79.6 76.8)">2</text>
<text x="81.8" y="77.9">C0402_BGA</text>
<text x="94.2" y="72.5">VDD_IO&lt;77mA</text>
<text x="94.2" y="74.3">VDD_CMN&lt;71mA</text>
<text x="108.1" y="76.8" transform="rotate(-90 108.1 76.8)">2</text>
<text x="110.2" y="77.9">C0402</text>
<text x="203.9" y="74.3">AE4</text>
<text x="203.9" y="77.9">AE5</text>
<text x="218.7" y="72.6">C0201R</text>
<text x="247.1" y="75.1">VCCA_3V3_S0</text>
<text x="70.6" y="79.6">AB9 &lt;1mA</text>
<text x="79.6" y="82.3" transform="rotate(-90 79.6 82.3)">1</text>
<text x="216.5" y="83.9" transform="rotate(-90 216.5 83.9)">2</text>
<text x="216.5" y="78.8" transform="rotate(-90 216.5 78.8)">1</text>
<text x="229" y="83.9" transform="rotate(-90 229 83.9)">2</text>
<text x="229" y="78.8" transform="rotate(-90 229 78.8)">1</text>
<text x="79.6" y="87.5" transform="rotate(-90 79.6 87.5)">2</text>
<text x="218.7" y="86.8">C0201R</text>
<text x="231.1" y="86.8">C0201R</text>
<text x="70.6" y="92.1">AC6</text>
<text x="70.6" y="90.3">AC7</text>
<text x="79.6" y="93" transform="rotate(-90 79.6 93)">1</text>
<text x="81.8" y="90.3">C0201R</text>
<text x="88.5" y="93" transform="rotate(-90 88.5 93)">1</text>
<text x="97.4" y="93" transform="rotate(-90 97.4 93)">1</text>
<text x="117.3" y="91.1">VCCA1V8_IMAGE</text>
<text x="79.6" y="98.1" transform="rotate(-90 79.6 98.1)">2</text>
<text x="81.8" y="99.2">C0201R</text>
<text x="88.5" y="98.1" transform="rotate(-90 88.5 98.1)">2</text>
<text x="90.7" y="99.2">C0201R</text>
<text x="97.4" y="98.1" transform="rotate(-90 97.4 98.1)">2</text>
<text x="99.6" y="99.2">C0402</text>
<text x="70.6" y="106.3">AN2</text>
<text x="70.6" y="111.6">AN4</text>
<text x="70.6" y="108.1">AP2</text>
<text x="70.6" y="113.4">AP4</text>
<text x="70.6" y="117">AM5</text>
<text x="70.6" y="118.7">AN5</text>
<text x="70.6" y="122.3">AN6</text>
<text x="70.6" y="124.1">AP6</text>
<text x="70.6" y="127.6">AM3</text>
<text x="70.6" y="129.4">AN3</text>
<text x="70.6" y="136.5">AD9</text>
<text x="70.6" y="133">AN1</text>
<text x="76.5" y="136.4">&lt;260mA</text>
<text x="97.4" y="133">1</text>
<text x="106.1" y="133">2</text>
<text x="117.3" y="133">R0201R</text>
<text x="119.1" y="137.3">VDDA_0V75_S0</text>
<text x="79.6" y="139.2" transform="rotate(-90 79.6 139.2)">1</text>
<text x="88.5" y="139.2" transform="rotate(-90 88.5 139.2)">1</text>
<text x="108.1" y="139.2" transform="rotate(-90 108.1 139.2)">1</text>
<text x="70.6" y="147.2">AC9 &lt;1mA</text>
<text x="79.6" y="149.9" transform="rotate(-90 79.6 149.9)">1</text>
<text x="79.6" y="144.4" transform="rotate(-90 79.6 144.4)">2</text>
<text x="81.8" y="145.5">C0201R</text>
<text x="88.5" y="144.4" transform="rotate(-90 88.5 144.4)">2</text>
<text x="90.7" y="145.5">C0201R</text>
<text x="108.1" y="144.4" transform="rotate(-90 108.1 144.4)">2</text>
<text x="110.2" y="145.5">C0402</text>
<text x="79.6" y="155" transform="rotate(-90 79.6 155)">2</text>
<text x="70.6" y="159.6">AD6</text>
<text x="70.6" y="157.9">AD7</text>
<text x="81.8" y="157.9">C0201R</text>
<text x="117.3" y="158.6">VCCA1V8_IMAGE</text>
<text x="79.6" y="167.5" transform="rotate(-90 79.6 167.5)">2</text>
<text x="79.6" y="162.3" transform="rotate(-90 79.6 162.3)">1</text>
<text x="81.8" y="166.8">C0201R</text>
<text x="88.5" y="167.5" transform="rotate(-90 88.5 167.5)">2</text>
<text x="88.5" y="162.3" transform="rotate(-90 88.5 162.3)">1</text>
<text x="90.7" y="166.8">C0201R</text>
<text x="97.4" y="167.5" transform="rotate(-90 97.4 167.5)">2</text>
<text x="97.4" y="162.3" transform="rotate(-90 97.4 162.3)">1</text>
<text x="99.6" y="166.8">C0402</text>
<text x="284.5" y="196.8">Rev</text>
<text x="246.4" y="200.7">Size</text>
<text x="247" y="203.2">A3</text>
<text x="253.5" y="201">Page Name</text>
<text x="254.3" y="203.2">12.RK3588_HDMI/eDP Interface</text>
<text x="284.5" y="198.8">2301</text>
<text x="246.3" y="205.7">Date: Wednesday, April 12, 2023</text>
<text x="277.4" y="205.7">Sheet:</text>
<text x="284.5" y="205.9">12/ 34</text>
</g>
<g font-size="1.6" fill="#f00">
<text x="101.7" y="39.7">HDMI0_TX_SBDP/eDP0_TX_AUXP</text>
<text x="101.7" y="41.4">HDMI0_TX_SBDN/eDP0_TX_AUXN</text>
<text x="129.1" y="39.7">[26]</text>
<text x="129.5" y="41.4">[26]</text>
<text x="245.7" y="39.7">HDMI_RX_D0P</text>
<text x="245.7" y="41.4">HDMI_RX_D0N</text>
<text x="258.9" y="39.7">[25]</text>
<text x="259" y="41.4">[25]</text>
<text x="101.3" y="44.8">HDMI0_TX0P_PORT/eDP0_TX_D0P</text>
<text x="101.3" y="46.6">HDMI0_TX0N_PORT/eDP0_TX_D0N</text>
<text x="129.6" y="44.8">[26]</text>
<text x="130" y="46.6">[26]</text>
<text x="245.7" y="45">HDMI_RX_D1P</text>
<text x="245.7" y="46.8">HDMI_RX_D1N</text>
<text x="258.9" y="45">[25]</text>
<text x="259" y="46.8">[25]</text>
<text x="101.3" y="50.2">HDMI0_TX1P_PORT/eDP0_TX_D1P</text>
<text x="101.3" y="51.9">HDMI0_TX1N_PORT/eDP0_TX_D1N</text>
<text x="129.6" y="50.2">[26]</text>
<text x="130" y="51.9">[26]</text>
<text x="245.7" y="50.3">HDMI_RX_D2P</text>
<text x="245.7" y="52.1">HDMI_RX_D2N</text>
<text x="258.9" y="50.3">[25]</text>
<text x="259" y="52.1">[25]</text>
<text x="101.3" y="55.5">HDMI0_TX2P_PORT/eDP0_TX_D2P</text>
<text x="101.3" y="57.3">HDMI0_TX2N_PORT/eDP0_TX_D2N</text>
<text x="129.6" y="55.5">[26]</text>
<text x="130" y="57.3">[26]</text>
<text x="208.4" y="59.9">HDMI_RX_REXT</text>
<text x="245.7" y="55.7">HDMI_RX_CLKP</text>
<text x="245.7" y="57.4">HDMI_RX_CLKN</text>
<text x="259.9" y="55.7">[25]</text>
<text x="260.1" y="57.4">[25]</text>
<text x="76.8" y="65.2">HDMI_TX0_REXT</text>
<text x="101.3" y="60.8">HDMI0_TX3P_PORT/eDP0_TX_D3P</text>
<text x="101.3" y="62.6">HDMI0_TX3N_PORT/eDP0_TX_D3N</text>
<text x="129.6" y="60.8">[26]</text>
<text x="130" y="62.6">[26]</text>
<text x="99.9" y="107.2">HDMI1_TX_SBDP/eDP1_TX_AUXP</text>
<text x="127.3" y="107.2">[27]</text>
<text x="99.6" y="112.4">HDMI1_TX0P_PORT/eDP1_TX_D0P</text>
<text x="99.9" y="109">HDMI1_TX_SBDN/eDP1_TX_AUXN</text>
<text x="127.7" y="109">[27]</text>
<text x="127.8" y="112.4">[27]</text>
<text x="99.6" y="119.5">HDMI1_TX1N_PORT/eDP1_TX_D1N</text>
<text x="99.6" y="117.7">HDMI1_TX1P_PORT/eDP1_TX_D1P</text>
<text x="99.6" y="114.2">HDMI1_TX0N_PORT/eDP1_TX_D0N</text>
<text x="127.8" y="117.7">[27]</text>
<text x="128.2" y="119.5">[27]</text>
<text x="128.2" y="114.2">[27]</text>
<text x="99.6" y="124.8">HDMI1_TX2N_PORT/eDP1_TX_D2N</text>
<text x="99.6" y="123.1">HDMI1_TX2P_PORT/eDP1_TX_D2P</text>
<text x="127.8" y="123.1">[27]</text>
<text x="128.2" y="124.8">[27]</text>
<text x="99.6" y="130.2">HDMI1_TX3N_PORT/eDP1_TX_D3N</text>
<text x="99.6" y="128.4">HDMI1_TX3P_PORT/eDP1_TX_D3P</text>
<text x="127.8" y="128.4">[27]</text>
<text x="128.2" y="130.2">[27]</text>
<text x="76.8" y="132.8">HDMI_TX1_REXT</text>
</g>
<g font-size="1.3">
<text x="30.8" y="1.3">5</text>
<text x="88.8" y="1.3">4</text>
<text x="146.9" y="1.3">3</text>
<text x="205" y="1.3">2</text>
<text x="263.1" y="1.3">1</text>
<text x=".5" y="28.4">D</text>
<text x="292.6" y="28.4">D</text>
<text x=".5" y="79.5">C</text>
<text x="292.6" y="79.5">C</text>
<text x=".5" y="130.6">B</text>
<text x="292.6" y="130.6">B</text>
<text x=".5" y="181.7">A</text>
<text x="292.6" y="181.7">A</text>
<text x="30.8" y="207.4">5</text>
<text x="88.8" y="207.4">4</text>
<text x="146.9" y="207.4">3</text>
<text x="205" y="207.4">2</text>
<text x="263.1" y="207.4">1</text>
</g>
<g font-size="1.2">
<text x="270.3" y="194.8">https://wiki.friendlyelec.com/</text>
<text x="270.3" y="193">https://www.friendlyelec.com/</text>
</g>
</svg>
